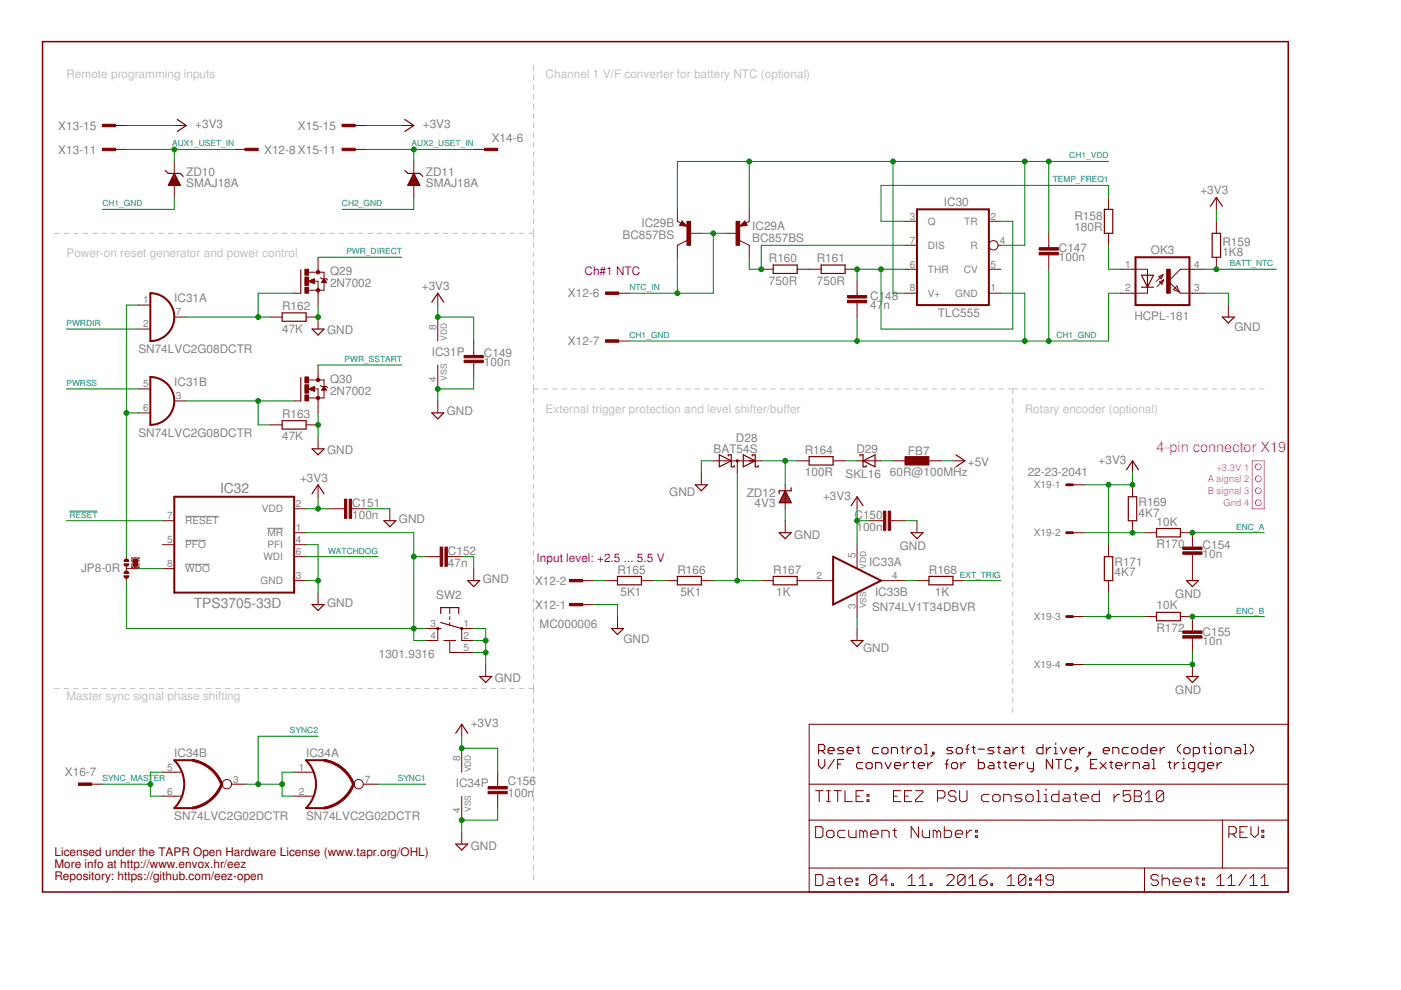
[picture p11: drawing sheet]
<svg xmlns="http://www.w3.org/2000/svg" width="297mm" height="210mm" viewBox="0 0 297 210" stroke-linecap="round" stroke-linejoin="round" font-family="sans-serif">
<g fill="none" stroke="#c0c0c0" stroke-width=".21">
<path d="M113.1 13.9v1M113.1 15.9v1.1M113.1 18v1M113.1 20v1M113.1 22v1.1M113.1 24.1v1M113.1 26.1v1M113.1 28.1v1M113.1 30.2v1M113.1 32.2v1M113.1 34.2v1M113.1 36.2v1.1"/>
<path d="M113.1 38.3v1M11.6 49.5h1M13.6 49.5h1M15.6 49.5h1M17.6 49.5h1M19.6 49.5h1M21.6 49.5h1M23.6 49.5h1M25.6 49.5h1M27.6 49.5h1.1M29.7 49.5h1M31.7 49.5h1"/>
<path d="M33.7 49.5h1M35.7 49.5h1M37.7 49.5h1M39.7 49.5h1M41.7 49.5h1M43.7 49.5h1M45.7 49.5h1.1M47.8 49.5h1M49.8 49.5h1M51.8 49.5h1M53.8 49.5h1M55.8 49.5h1"/>
<path d="M57.8 49.5h1M59.8 49.5h1M61.8 49.5h1.1M63.9 49.5h1M65.9 49.5h1M67.9 49.5h1M69.9 49.5h1M71.9 49.5h1M73.9 49.5h1M75.9 49.5h1M77.9 49.5h1.1M79.9 49.5h1.1"/>
<path d="M82 49.5h1M84 49.5h1M86 49.5h1M88 49.5h1M90 49.5h1M92 49.5h1M94 49.5h1M96 49.5h1M98 49.5h1.1M100.1 49.5h1M102.1 49.5h1M104.1 49.5h1"/>
<path d="M106.1 49.5h1M108.1 49.5h1M110.1 49.5h1M112.1 49.5h1M113.1 40.3v1M113.1 42.3v1.1M113.1 44.4v1M113.1 46.4v1M113.1 48.4v2.1M113.1 51.5v1M113.1 53.5v1M113.1 55.5v1"/>
<path d="M113.1 57.5v1M113.1 59.5v1M113.1 61.5v1M113.1 63.5v1M113.1 65.5v1M113.1 67.5v1M113.1 69.5v1M113.1 71.5v1M113.1 73.5v1M113.1 75.5v1M113.1 77.5v1M113.1 79.5v1"/>
<path d="M113.1 81.5v2M113.1 84.5v1M113.1 86.5v1M113.1 88.5v1M113.1 90.5v1M113.1 92.5v1.1M113.1 94.6v1M113.1 96.6v1M113.1 98.6v1M113.1 82.5h1.1M115.1 82.5h1.1M117.2 82.5h1"/>
<path d="M119.2 82.5h1M121.2 82.5h1M123.2 82.5h1M125.2 82.5h1M127.2 82.5h1M129.2 82.5h1M131.3 82.5h.9M133.3 82.5h1M135.3 82.5h1M137.3 82.5h1M139.3 82.5h1M141.3 82.5h1"/>
<path d="M143.3 82.5h1M145.3 82.5h1M147.3 82.5h1.1M149.4 82.5h1M151.4 82.5h1M153.4 82.5h1M155.4 82.5h1M157.4 82.5h1M159.4 82.5h1M161.4 82.5h1M163.4 82.5h1M165.4 82.5h1.1"/>
<path d="M167.4 82.5h1.1M169.5 82.5h1M171.5 82.5h1M173.5 82.5h1M175.5 82.5h1M177.5 82.5h1M179.5 82.5h1M181.5 82.5h1M183.5 82.5h1.1M185.5 82.5h1.1M187.6 82.5h1M189.6 82.5h1"/>
<path d="M191.6 82.5h1M193.6 82.5h1M195.6 82.5h1M197.6 82.5h1M199.6 82.5h1M201.7 82.5h.9M203.7 82.5h1M205.7 82.5h1M207.7 82.5h1M209.7 82.5h1M211.7 82.5h1M213.7 82.5h2"/>
<path d="M214.7 82.5v1M214.7 84.5v1.1M214.7 86.6v1M214.7 88.6v1.1M214.7 90.7v1M214.7 92.7v1M214.7 94.7v1.1M214.7 96.8v1M214.7 98.8v1.1M216.7 82.5h1M218.8 82.5h1M220.8 82.5h1"/>
<path d="M222.8 82.5h1M224.8 82.5h1M226.8 82.5h1M228.8 82.5h1M230.8 82.5h1M232.8 82.5h1M234.8 82.5h1.1M236.9 82.5h1M238.9 82.5h1M240.9 82.5h1M242.9 82.5h1M244.9 82.5h1"/>
<path d="M246.9 82.5h1M248.9 82.5h1.1M251 82.5h1M253 82.5h1M255 82.5h1M257 82.5h1M259 82.5h1M261 82.5h1M263 82.5h1M265 82.5h1M267 82.5h1.1M113.1 100.6v1"/>
<path d="M113.1 102.6v1M113.1 104.6v1M113.1 106.7v1M113.1 108.7v1M113.1 110.7v1M113.1 112.7v1M113.1 114.7v1M113.1 116.7v1.1M113.1 118.7v1.1M214.7 100.9v1M214.7 102.9v1.1M214.7 105v1"/>
<path d="M214.7 107v1.1M214.7 109.1v1M214.7 111.1v1.1M214.7 113.2v1M214.7 115.2v1M214.7 117.2v1.1M214.7 119.3v1.1M113.1 120.8v1M113.1 122.8v1M113.1 124.8v1M113.1 126.8v1M113.1 128.8v1"/>
<path d="M113.1 130.8v1M113.1 132.8v1.1M113.1 134.9v1M113.1 136.9v1M113.1 138.9v1M214.7 121.3v1.1M214.7 123.4v1M214.7 125.4v1.1M214.7 127.5v1M214.7 129.5v1.1M214.7 131.6v1M214.7 133.6v1.1"/>
<path d="M214.7 135.7v1M214.7 137.7v1.1M214.7 139.8v1M11.6 146h1M13.6 146h1M15.6 146h1M17.6 146h1M19.6 146h1M21.6 146h1M23.6 146h1M25.6 146h1M27.6 146h1.1"/>
<path d="M29.7 146h1M31.7 146h1M33.7 146h1M35.7 146h1M37.7 146h1M39.7 146h1M41.7 146h1M43.7 146h1M45.7 146h1.1M47.8 146h1M49.8 146h1M51.8 146h1"/>
<path d="M53.8 146h1M55.8 146h1M57.8 146h1M59.8 146h1M61.8 146h1.1M63.9 146h1M65.9 146h1M67.9 146h1M69.9 146h1M71.9 146h1M73.9 146h1M75.9 146h1"/>
<path d="M77.9 146h1.1M79.9 146h1.1M82 146h1M84 146h1M86 146h1M88 146h1M90 146h1M92 146h1M94 146h1M96 146h1M98 146h1.1M100.1 146h1"/>
<path d="M102.1 146h1M104.1 146h1M106.1 146h1M108.1 146h1M110.1 146h1M112.1 146h1M113.1 140.9v1M113.1 142.9v1M113.1 144.9v2.1M113.1 148v1.1M113.1 150.1v1.1M113.1 152.2v1.1"/>
<path d="M113.1 154.3v1.1M113.1 156.4v1M113.1 158.5v1M214.7 141.8v1.1M214.7 143.8v1.1M214.7 145.9v1M214.7 147.9v1.1M214.7 150v1M113.1 160.5v1.1M113.1 162.6v1.1M113.1 164.7v1.1M113.1 166.8v1.1"/>
<path d="M113.1 168.8v1.1M113.1 170.9v1.1M113.1 173v1.1M113.1 175.1v1.1M113.1 177.2v1.1M113.1 179.3v1M113.1 181.3v1.1M113.1 183.4v1.1M113.1 185.5v1.1"/>
</g>
<path d="M39.3 109.5h7.1M39.3 114.6h4.4M39.3 119.6h5.2M56.7 112h3.3" fill="none" stroke="#808080" stroke-width=".21"/>
<g fill="none" stroke="#800000" stroke-width=".23">
<path d="M173.6 159.2h.9l.4-.4v-.6l-.4-.4h-.9v2M174.2 159.2l.7 .6M175.6 159.2h1.3v-.4l-.3-.3h-.7l-.3 .3v.7l.3 .3h.7M178.9 158.5h-1l-.3 .3 .3 .4h.7l.3 .3-.3 .3h-1M179.6 159.2h1.3v-.4l-.3-.3h-.7l-.3 .3v.7l.3 .3h.7M181.6 158.5h.7M181.9 158.2v1.3l.4 .3M186.3 158.5h-1l-.3 .3v.7l.3 .3h1M187.3 158.5h.7l.3 .3v.7l-.3 .3h-.7l-.3-.3v-.7zM189 159.8v-1.3h1l.3 .3v1M191 158.5h.7M191.3 158.2v1.3l.4 .3"/>
<path d="M192.3 158.5v1.3M193.3 158.5h-.3l-.7 .7M194 158.8l.4-.3h.6l.3 .3v.7l-.3 .3h-.6l-.4-.3zM196 157.8h.4v2M196 159.8h.7M197.7 159.5h.3v.3h-.3zM198 159.8l-.6 .7M202 158.5h-1l-.3 .3 .3 .4h.7l.3 .3-.3 .3h-1M203.1 158.5h.6l.3 .3v.7l-.3 .3h-.6l-.4-.3v-.7zM204.7 158.8h.7M205.4 157.8l-.3 .4v1.6M206.1 158.5h.6"/>
<path d="M206.4 158.2v1.3l.3 .3M207.4 158.8h1.3M210.7 158.5h-.9l-.4 .3 .4 .4h.6l.3 .3-.3 .3h-1M211.5 158.5h.6M211.8 158.2v1.3l.3 .3M213.1 158.5h.7l.3 .3v1h-1l-.3-.3 .3-.3h1M214.8 158.5v1.3M215.8 158.5h-.3l-.7 .7M216.5 158.5h.6M216.8 158.2v1.3l.3 .3M221.1 157.8v2h-.9l-.4-.3v-.7l.4-.3h.9M221.8 158.5v1.3"/>
<path d="M222.8 158.5h-.3l-.7 .7M223.5 159.8h.7M223.5 158.5h.3v1.3M223.8 157.5v.3M224.9 158.5l.6 1.3 .7-1.3M226.9 159.2h1.3v-.4l-.4-.3h-.6l-.3 .3v.7l.3 .3h.6M228.9 158.5v1.3M229.8 158.5h-.3l-.6 .7M230.9 159.5h.3v.3h-.3zM231.2 159.8l-.7 .7M233.9 159.2h1.3v-.4l-.3-.3h-.7l-.3 .3v.7l.3 .3h.7M235.9 159.8v-1.3h1l.3 .3v1"/>
<path d="M239.2 158.5h-.9l-.4 .3v.7l.4 .3h.9M240.3 158.5h.6l.3 .3v.7l-.3 .3h-.6l-.4-.3v-.7zM243.2 157.8v2h-.9l-.3-.3v-.7l.3-.3h.9M244 159.2h1.3v-.4l-.4-.3h-.6l-.3 .3v.7l.3 .3h.6M246 158.5v1.3M247 158.5h-.4l-.6 .7M250.3 157.8l-.6 .7v.7l.6 .6M251 158.8l.3-.3h.7l.3 .3v.7l-.3 .3h-.7l-.3-.3zM253 159.8h1l.3-.3v-.7l-.3-.3h-1v2M255 158.5h.7M255.4 158.2v1.3l.3 .3M256.4 159.8h.6"/>
<path d="M256.4 158.5h.3v1.3M256.7 157.5v.3M258 158.5h.7l.3 .3v.7l-.3 .3h-.7l-.3-.3v-.7zM259.7 159.8v-1.3h1l.3 .3v1M262 158.5h.7l.3 .3v1h-1l-.3-.3 .3-.3h1M263.7 157.8h.4v2M263.7 159.8h.7M265.1 157.8l.6 .7v.7l-.6 .6M173.6 161v1.3l.6 .7 .7-.7v-1.3M176.9 161l-1.3 2M177.6 162h.6M178.9 161h-1.3v2"/>
<path d="M182.9 161.7h-1l-.3 .3v.7l.3 .3h1M183.6 162l.4-.3h.6l.3 .3v.7l-.3 .3h-.6l-.4-.3zM185.6 163v-1.3h1l.3 .3v1M187.6 161.7l.7 1.3 .7-1.3M189.7 162.3h1.3v-.3l-.4-.3h-.6l-.3 .3v.7l.3 .3h.6M191.7 161.7v1.3M192.7 161.7h-.4l-.6 .6M193.4 161.7h.6M193.7 161.4v1.3l.3 .3M194.7 162.3h1.3v-.3l-.3-.3h-.7l-.3 .3v.7l.3 .3h.7M196.7 161.7v1.3M197.7 161.7h-.3l-.7 .6"/>
<path d="M200.4 162h.6M201 161l-.3 .4v1.6M202.1 161.7h.6l.3 .3v.7l-.3 .3h-.6l-.4-.3v-.7zM203.7 161.7v1.3M204.7 161.7h-.3l-.7 .6M207.4 161v2h1l.3-.3v-.7l-.3-.3h-1M209.8 161.7h.6l.3 .3v1h-.9l-.4-.3 .4-.4h.9M211.5 161.7h.6M211.8 161.4v1.3l.3 .3M212.8 161.7h.6M213.1 161.4v1.3l.3 .3M214.1 162.3h1.3v-.3l-.3-.3h-.6l-.4 .3v.7l.4 .3h.6"/>
<path d="M216.1 161.7v1.3M217.1 161.7h-.3l-.7 .6M217.8 161.7v1l.3 .3h1M219.1 161.7v1.6l-.3 .3h-.3M223.1 161v2l-1.3-2v2M223.9 161h1.2M224.5 161v2M227.2 161.4l-.4-.4h-.6l-.3 .4v1.3l.3 .3h.6l.4-.3M228.2 162.7h.3v.3h-.3zM228.5 163l-.6 .6M231.2 162h.7M232.5 161h-1.3v2h1.3"/>
<path d="M233.2 161.7l1.3 1.3M234.5 161.7l-1.3 1.3M235.2 161.7h.7M235.6 161.4v1.3l.3 .3M236.6 162.3h1.3v-.3l-.3-.3h-.7l-.3 .3v.7l.3 .3h.7M238.6 161.7v1.3M239.6 161.7h-.4l-.6 .6M240.3 163v-1.3h1l.3 .3v1M242.6 161.7h.7l.3 .3v1h-1l-.3-.3 .3-.4h1M244.3 161h.3v2M244.3 163h.6M247.6 161.7h.7"/>
<path d="M248 161.4v1.3l.3 .3M249 161.7v1.3M250 161.7h-.4l-.6 .6M250.7 161.7h.3v1.3M250.7 163h.6M251 160.7v.3M253.3 163h-1l-.3-.3v-.7l.3-.3h1v1.6l-.3 .3h-.3M255.3 163h-1l-.3-.3v-.7l.3-.3h1v1.6l-.3 .3h-.3M256 162.3h1.3v-.3l-.3-.3h-.7l-.3 .3v.7l.3 .3h.7M258 161.7v1.3M259 161.7h-.3l-.7 .6"/>
</g>
<g fill="none" stroke="#800000" stroke-width=".42">
<path d="M194.4 44.4h15.3v20.3h-15.3zM240.7 54.5h11.5v10.2h-11.5zM31.9 62.2a5.1 5.1 0 0 1 5 5 5.1 5.1 0 0 1-5 5.1zM31.9 79.9a5.1 5.1 0 0 1 5 5.1 5.1 5.1 0 0 1-5 5.1zM37 105.3h25.4v20.3h-25.4zM176.6 118l10.2 5.1-10.2 5.1zM40.8 161.2h-3.8a7.2 7.2 0 0 1 0 10.1h3.8M68.7 161.2h-3.8a7.2 7.2 0 0 1 0 10.1h3.8"/>
<circle cx="156.3" cy="97.7" r=".13"/>
<circle cx="92.8" cy="133.3" r=".13"/>
<circle cx="97.9" cy="133.3" r=".13"/>
</g>
<g fill="none" stroke="#800000" stroke-width=".21">
<path d="M24.3 26.6h2.5M24.3 31.7h2.5M37 26.6h2.5M37 34.2v2.6M37 39.3v2.5M49.7 31.7h2.5M75.1 26.6h2.5M75.1 31.7h2.5M85.2 26.6h2.5M87.7 34.2v2.6M87.7 39.3v2.5M100.4 31.7h2.6"/>
<path d="M65.4 59.6l1.3-.5v1zM65.4 57.7h3.3v3.8h-3.3M65.5 59.6h1.2M65.6 59.7h1.1M65.8 59.5h.9M65.9 59.8h.8M66.1 59.4h.6M66.2 59.9h.5M66.4 59.2h.3M66.5 59.6h.9v5.1M67.4 54.5v3.2M67.9 58.9l.3 .2h1l.3 .3"/>
<path d="M68.2 59.8h1M68.3 59.7h.8M68.4 59.6h.6M68.5 59.5h.4M68.5 59.4h.4M68.6 59.2h.2M68.7 59.1l.5 .8h-1zM143.6 44.4v2.5l.8 .4M144.6 46.9l1 1.1-1.5-.2zM145.6 51l-2 1v2.5M146.2 49.5h2.5M153.8 49.5h2.5"/>
<path d="M156.8 51l2.1 1v2.5M157.9 46.9l.5 .9-1.6 .2zM158.9 44.4v2.5l-.8 .4M161.4 57.1h2.5M169 57.1h5.1M179.2 57.1h2.5M181.7 59.6v3.1M191.9 46.9h2.5M191.9 52h2.5M191.9 57.1h2.5M209.7 46.9h2.5M209.7 57.1h2.5"/>
<path d="M211.6 52h.6M222.4 49.5v3M222.4 54v3.1M235 41.8v2.6M235 49.5v2.5M237.6 57.1h5.7v1.3M245.7 58.6l.9-.4-.4 .9zM245.8 59.8l.9-.4-.4 .9zM246.6 58.2l-1.4 1.4M246.7 59.4l-1.4 1.4M255.4 57.1h-5.1l-2.6 2.5 2.6 2.6h5.1M257.9 41.8v2.6"/>
<path d="M257.9 46.9v2.6M257.9 54.5v2.6M29.3 64.7h2.6M29.3 69.8h2.6M37 67.2h2.5M57.3 67.2h2.5M62.4 62.2h1.4M64.9 67.2h2.5v2.6M66.5 60.1h.2M67.4 77.4v3.2M92.8 62.2v2.5M92.8 67.2v5.1"/>
<path d="M92.8 77.4v5.1M100.4 72.3v3.1M100.4 76.9v3M130.9 62.2h2.6M130.9 72.3h2.6M181.7 64.2v3M191.9 62.2h2.5M209.7 62.2h2.5M243.3 60.9v1.3h-5.7M249.5 60.6l.5 1.3-1.2-.5zM260.4 64.7v2.5M29.3 82.5h2.6"/>
<path d="M29.3 87.5h2.6M37 85h2.5M57.3 90.1h2.5M62.4 85h1.4M64.9 90.1h2.5M65.4 82.5l1.3-.5v1zM65.4 80.6h3.3v3.8h-3.3M65.5 82.5h1.2M65.6 82.4h1.1M65.8 82.6h.9M65.9 82.3h.8M66.1 82.7h.6"/>
<path d="M66.2 82.1h.5M66.4 82.9h.3M66.5 82h.2M66.5 82.5h.9v5M67.4 92.6v2.6M67.9 81.7l.3 .3h1l.3 .2M68.3 82.6h.8M68.3 82.5h.7M68.4 82.4h.6M68.5 82.3h.4M68.6 82.1h.2M68.7 82h.1"/>
<path d="M68.7 82l.5 .7h-1zM92.8 85v2.5M151.2 97.7h10.2M156.3 97.7v2.5M169 97.7h2.6M176.6 97.7h2.6M181.7 97.7h5.1M189.3 97.7h2.6M197 97.7h2.5M202 97.7h2.6M240.1 97.7v2.5M26.8 118v.8"/>
<path d="M27.9 118.8v.2M27.9 119.5v.3M28.2 118.3h-.3v.2M28.4 118.3h.6M29.2 118.3h.3v.2M29.5 118.8v.2M29.5 119.5v.3M34.4 110.4h2.6M34.4 115.5h2.6M62.4 107.9h2.5M62.4 112.9h2.5M62.4 115.5h2.5"/>
<path d="M62.4 118h2.5M67.4 102.8v2.5M70 107.9h3M74.5 107.9h3.1M82.7 107.9v2.5M90.3 118h3M94.8 118h3.1M148.7 100.2v2.6M166.5 102.8v5.1M166.5 110.4v2.5M181.7 105.3v2.6M181.7 115.5v5.1"/>
<path d="M184.3 110.4h3M188.8 110.4h3.1M194.4 110.4v2.5M227.4 112.9h2.6M227.4 102.8h2.6M235 115.5v2.5M240.1 102.8v2.5M240.1 110.4v2.5M242.7 112.9h2.5M250.3 112.9h2.5v3.1M252.8 117.5v5.6M26.8 120.6h2.5"/>
<path d="M26.8 120.1v1M26.8 122.3v.8M27.9 120.1v.2h.3M28.4 120.3h.6M29.5 120.1v.2h-.3M34.4 120.6h2.6M62.4 123.1h2.5M67.4 125.6v2.6M90.3 133.3h2.5v2.5h-2.5M94.1 135.8h2.5M95.4 128.8v1.3M95.4 130.7v.7"/>
<path d="M95.4 132v.6M95.4 135.8v2.5h5M100.4 120.6v2.5M100.4 133.3h-2.5v2.5h2.5M123.3 123.1h2.5M123.3 128.2h2.5M128.4 123.1h2.5M130.9 130.7v2.6M136 123.1h2.5M141.1 123.1h2.5M148.7 123.1h2.5M161.4 123.1h2.5"/>
<path d="M169 123.1h7.6M181.7 125.6v5.1M181.7 133.3v2.5M186.8 123.1h5.1M194.4 123.1h2.6M202 123.1h2.6M227.4 130.7h2.6M235 123.1v2.5M242.7 130.7h2.5M250.3 130.7h2.5v3.1M252.8 135.3v3M97.9 153.6v2.5"/>
<path d="M97.9 158.6v5.1M103 140.9v2.5M171.6 153.6h101.5v35.5h-101.5zM227.4 140.9h2.6M252.8 140.9v2.5M19.2 166.3h2.5M34.4 168.8h4.1M34.4 163.7h4.1M49.1 166.3h3.1M62.4 168.8h4M62.4 163.7h4M77 166.3h3.1"/>
<path d="M97.9 168.8v5.1M97.9 176.4v2.6M105.5 163.7v3.1M105.5 168.3v3M171.6 173.9h101.5M171.6 166.3h101.5M172.9 175.3h1.2l.4 .3v1.6l-.4 .4h-1.2zM172.9 167.6h1.6M173.7 167.6v2.4M175.3 176.4l.4-.4h.7l.4 .4v.8l-.4 .4h-.7l-.4-.4zM175.3 167.6h.7M175.3 170h.7"/>
<path d="M175.7 167.6v2.4M176.8 167.6h1.6M177.6 167.6v2.4M179.2 167.6v2.4h1.5M179.2 176h-1.2l-.4 .4v.8l.4 .4h1.2M179.9 176v1.2l.4 .4h1.2v-1.6M181.5 168.8h.8M183 167.6h-1.5v2.4h1.5M183 176.4l-.3-.4h-.4v1.6M183 176.4l.5-.4 .3 .4v1.2M183 176.4v1.2M183.8 169.6h.4v.4h-.4z"/>
<path d="M183.8 168.4h.4v.4h-.4zM184.6 176.8h1.6v-.4l-.4-.4h-.8l-.4 .4v.8l.4 .4h.8M187 177.6v-1.6h1.1l.4 .4v1.2M189.3 176h.8M189.4 168.8h.8M189.7 175.6v1.6l.4 .4M191 167.6h-1.6v2.4h1.6M191.8 168.8h.8M193.3 167.6h-1.5v2.4h1.5M194.1 167.6h1.6v.4l-1.6 1.6v.4h1.6M194.8 175.3v2.3l-1.6-2.3v2.3M195.5 176v1.2l.4 .4h1.2v-1.6"/>
<path d="M198.6 176.4l-.3-.4h-.4v1.6M198.6 176.4v1.2M198.6 176.4l.4-.4 .4 .4v1.2M198.8 169.2h1.2l.3-.4v-.8l-.3-.4h-1.2v2.4M200.2 175.3v2.3h1.2l.4-.4v-.8l-.4-.4h-1.2M202.5 176.8h1.6v-.4l-.4-.4h-.8l-.4 .4v.8l.4 .4h.8M202.7 168l-.4-.4h-.8l-.4 .4v.4l.4 .4h.8l.4 .4v.4l-.4 .4h-.8l-.4-.4M203.5 167.6v2l.4 .4h.7l.4-.4v-2M204.9 176v1.6M206.1 176h-.4l-.8 .8M206.8 177.2h.4v.4h-.4zM206.8 176h.4v.4h-.4z"/>
<path d="M209.7 168.4h-1.2l-.4 .4v.8l.4 .4h1.2M210.5 168.8l.4-.4h.7l.4 .4v.8l-.4 .4h-.7l-.4-.4zM212.8 170v-1.6h1.2l.4 .4v1.2M216.7 168.4h-1.2l-.3 .4 .3 .4h.8l.4 .4-.4 .4h-1.1M217.5 168.8l.4-.4h.8l.4 .4v.8l-.4 .4h-.8l-.4-.4zM219.8 167.6h.4v2.4M219.8 170h.8M221.4 170h.8M221.4 168.4h.4v1.6M221.8 167.3v.3M224.5 167.6v2.4h-1.2l-.4-.4v-.8l.4-.4h1.2M225.7 168.4h.8l.3 .4v1.2h-1.1l-.4-.4 .4-.4h1.1"/>
<path d="M227.6 168.4h.8M228 168v1.6l.4 .4M229.2 169.2h1.5v-.4l-.3-.4h-.8l-.4 .4v.8l.4 .4h.8M233.1 167.6v2.4h-1.2l-.4-.4v-.8l.4-.4h1.2M236.2 168.4v1.6M237.4 168.4h-.4l-.8 .8M239.7 167.6h-1.6v1.2l.8-.4h.4l.4 .4v.8l-.4 .4h-.8l-.4-.4M240.5 167.6h1.2l.3 .4v.4l-.3 .4 .3 .4v.4l-.3 .4h-1.2zM240.5 168.8h1.2M242.8 170h1.6M242.8 168.4l.8-.8v2.4M246.7 168l-.4-.4h-.7l-.4 .4v1.6"/>
<path d="M246.7 168v1.6l-.4 .4h-.7l-.4-.4M246.7 168l-1.5 1.6M259.2 173.9v10.1M260.5 176.8h1.2l.4-.4v-.8l-.4-.3h-1.2v2.3M261.3 176.8l.8 .8M262.9 176.4h.8M264.4 175.3h-1.5v2.3h1.5M265.2 175.3v1.5l.8 .8 .8-.8v-1.5M267.5 177.2h.4v.4h-.4zM267.5 176h.4v.4h-.4zM171.6 184h101.5M172.9 185.4h1.2l.4 .4v1.6l-.4 .3h-1.2z"/>
<path d="M175.7 186.2h.7l.4 .4v1.1h-1.1l-.4-.3 .4-.4h1.1M177.6 186.2h.8M178 185.8v1.6l.4 .3M179.2 187h1.5v-.4l-.4-.4h-.7l-.4 .4v.8l.4 .3h.7M181.5 187.4h.4v.3h-.4zM181.5 186.2h.4v.4h-.4zM185.9 185.8v1.6l-.4 .3h-.8l-.3-.3M185.9 185.8l-.4-.4h-.8l-.3 .4v1.6M185.9 185.8l-1.5 1.6M188.3 186.6h-1.6l1.2-1.2v2.3M189 187.4h.4v.3h-.4zM192.5 187.7h1.6"/>
<path d="M192.5 186.2l.8-.8v2.3M194.9 187.7h1.5M194.9 186.2l.8-.8v2.3M197.2 187.4h.4v.3h-.4zM200.7 185.8l.4-.4h.8l.4 .4v.4l-1.6 1.5h1.6M204.6 185.8v1.6l-.4 .3h-.7l-.4-.3M204.6 185.8l-.4-.4h-.7l-.4 .4v1.6M204.6 185.8l-1.5 1.6M205.4 187.7h1.6M205.4 186.2l.8-.8v2.3M207.7 186.6h1.2l.4 .4v.4l-.4 .3h-.8l-.4-.3zM209.3 185.4l-.8 .4-.8 .8"/>
<path d="M210.1 187.4h.4v.3h-.4zM213.6 187.7h1.5M213.6 186.2l.8-.8v2.3M217.5 185.8v1.6l-.4 .3h-.8l-.4-.3M217.5 185.8l-.4-.4h-.8l-.4 .4v1.6M217.5 185.8l-1.6 1.6M218.3 187.4h.4v.3h-.4zM218.3 186.2h.4v.4h-.4zM221 186.6h-1.6l1.2-1.2v2.3M223.3 186.6h-1.1l-.4-.4v-.4l.4-.4h.7l.4 .4v1.6l-.4 .3h-.7l-.4-.3M242.7 184v5.1M245.6 185.8l-.4-.4h-.8l-.4 .4v.4l.4 .4h.8l.4 .4v.4l-.4 .3h-.8l-.4-.3"/>
<path d="M246.4 186.6l.4-.4h.7l.4 .4v1.1M246.4 185.4v2.3M248.7 187h1.6v-.4l-.4-.4h-.8l-.4 .4v.8l.4 .3h.8M251.1 187h1.5v-.4l-.4-.4h-.8l-.3 .4v.8l.3 .3h.8M253.4 186.2h.8M253.8 185.8v1.6l.4 .3M255 187.4h.3v.3h-.3zM255 186.2h.3v.4h-.3zM258 187.7h1.6M258 186.2l.8-.8v2.3M260.3 187.7h1.6M260.3 186.2l.8-.8v2.3"/>
<path d="M264.2 185.4l-1.5 2.3M265 187.7h1.6M265 186.2l.8-.8v2.3M267.4 187.7h1.5M267.4 186.2l.7-.8v2.3"/>
<circle cx="210.6" cy="52" r=".99"/>
<circle cx="48.1" cy="166.3" r=".99"/>
<circle cx="76" cy="166.3" r=".99"/>
</g>
<g fill="none" stroke="#800000" stroke-width=".25">
<path d="M35.1 36.1l.6 .7h2.5l.7 .6M35.8 39.1h2.3M35.9 38.9h2.1M36 38.7h1.9M36.1 38.5h1.7M36.2 38.2h1.5M36.3 38h1.3M36.4 37.8h1.1M36.5 37.6h.9M36.7 37.4h.6M36.8 37.1h.3M36.9 36.9h.1"/>
<path d="M37 36.8l1.2 2.5h-2.5zM37.6 25.3l1.9 1.3-1.9 1.3M85.8 36.1l.7 .7h2.5l.6 .6M85.8 25.3l1.9 1.3-1.9 1.3M86.6 39.1h2.3M86.7 38.9h2.1M86.8 38.7h1.9M86.9 38.5h1.7M87 38.2h1.5M87.1 38h1.3M87.2 37.8h1.1M87.3 37.6h.9"/>
<path d="M87.4 37.4h.7M87.5 37.1h.4M87.7 36.9h.1M87.7 36.8l1.3 2.5h-2.5zM63.8 57.2v5M144.6 47.6h.4l-.4-.3-.2 .4 1 .1-.8-.7-.3 .6M157.8 47.6h-.3l.3-.3 .3 .4-1 .1 .7-.7 .4 .6M163.9 56.2h5.1v1.8h-5.1zM174.1 56.2h5.1v1.8h-5.1zM234.1 44.4h1.8v5.1h-1.8zM242 58.4h2.6l-1.3 2.5zM243.3 58.4v2.5"/>
<path d="M256.6 43.8l1.3-2 1.3 2M257 49.5h1.8v5h-1.8zM59.8 66.3h5.1v1.8h-5.1zM66.2 69.8h2.5l-1.3 1.2zM91.5 64.1l1.3-1.9 1.3 1.9M242 60.9h2.6M259.2 67.2h2.5l-1.3 1.3zM59.8 89.2h5.1v1.8h-5.1zM63.8 80.1v4.9M66.2 95.2h2.5l-1.3 1.2zM91.5 87.5h2.6l-1.3 1.3zM152.5 96.4l2.5 1.3-2.5 1.3z"/>
<path d="M154.4 96.7v-.3h.6v2.6h.7v-.3M157.6 96.4l2.5 1.3-2.5 1.3zM159.5 96.7v-.3h.6v2.6h.7v-.3M171.6 96.8h5v1.8h-5zM182.4 96.7v-.3h.6v2.6h.6v-.3M183 97.7l2.5-1.3v2.6zM202.7 96.4l1.9 1.3-1.9 1.3M238.8 99.6l1.3-1.9 1.3 1.9M66.2 104.7l1.2-1.9 1.3 1.9M81.4 110.4h2.5l-1.2 1.3zM147.4 102.8h2.6l-1.3 1.3zM165.2 112.9h2.5l-1.2 1.3z"/>
<path d="M165.3 106.5h2.4M165.4 106.3h2.2M165.5 106h1.9M165.6 105.8h1.7M165.7 105.6h1.5M165.8 105.4h1.3M165.9 105.1h1.1M166.1 104.9h.8M166.2 104.7h.6M166.3 104.5h.4M166.4 104.2h.2M166.5 104.1l1.2 2.5h-2.5z"/>
<path d="M167.7 103.4v.7h-2.5v.6M180.4 107.2l1.3-1.9 1.3 1.9M193.1 112.9h2.6l-1.3 1.3zM234.1 118h1.8v5.1h-1.8zM239.2 105.3h1.8v5.1h-1.8zM245.2 112.1h5.1v1.7h-5.1zM66.2 128.2h2.5l-1.3 1.3zM92.8 133.3h.7M93.5 130.1v-1.3h3.8v1.3M93.5 132l4.4 1.3M99.2 123.1h2.5l-1.3 1.3zM129.6 133.3h2.6l-1.3 1.2z"/>
<path d="M130.9 122.2h5.1v1.8h-5.1zM143.6 122.2h5.1v1.8h-5.1zM163.9 122.2h5.1v1.8h-5.1zM180.4 135.8h2.6l-1.3 1.3zM197 122.2h5v1.8h-5zM245.2 129.8h5.1v1.8h-5.1zM251.5 123.1h2.6l-1.3 1.3zM96.6 155.5l1.3-1.9 1.3 1.9M101.7 143.4h2.5l-1.2 1.3zM251.5 143.4h2.6l-1.3 1.3zM96.6 179h2.6l-1.3 1.2z"/>
</g>
<g fill="#800000" stroke="#800000" stroke-width=".21">
<path d="M179.7 62.7h4v.5h-4z"/>
<path d="M179.7 63.7h4v.5h-4z"/>
<path d="M220.3 53.5h4.1v.5h-4.1z"/>
<path d="M220.3 52.5h4.1v.5h-4.1z"/>
<path d="M156.1 46.9h.7v5.1h-.7z"/>
<path d="M145.6 46.9h.8v5.1h-.8z"/>
<path d="M247.4 57.1h.7v5.1h-.7z"/>
<path d="M188.3 108.4h.5v4h-.5z"/>
<path d="M187.3 108.4h.5v4h-.5z"/>
<path d="M191.9 96.8h5.1v1.8h-5.1z"/>
<path d="M21.7 31.4h2.8v.5h-2.8z"/>
<path d="M21.7 26.4h2.8v.5h-2.8z"/>
<path d="M72.5 31.4h2.8v.5h-2.8z"/>
<path d="M72.5 26.4h2.8v.5h-2.8z"/>
<path d="M102.7 31.4h2.8v.5h-2.8z"/>
<path d="M51.9 31.4h2.8v.5h-2.8z"/>
<path d="M120.8 127.9h2.7v.5h-2.7z"/>
<path d="M120.8 122.9h2.7v.5h-2.7z"/>
<path d="M64.6 60.9h.8v1.3h-.8z"/>
<path d="M64.6 57.1h.8v1.3h-.8z"/>
<path d="M64.6 58.7h.8v1.8h-.8z"/>
<path d="M64.6 83.7h.8v1.3h-.8z"/>
<path d="M64.6 79.9h.8v1.3h-.8z"/>
<path d="M64.6 81.6h.8v1.8h-.8z"/>
<path d="M73 105.8h.5v4.1h-.5z"/>
<path d="M74 105.8h.5v4.1h-.5z"/>
<path d="M93.3 116h.5v4.1h-.5z"/>
<path d="M94.3 116h.5v4.1h-.5z"/>
<path d="M128.4 72.1h2.8v.5h-2.8z"/>
<path d="M128.4 61.9h2.8v.5h-2.8z"/>
<path d="M98.4 75.4h4.1v.5h-4.1z"/>
<path d="M98.4 76.4h4.1v.5h-4.1z"/>
<path d="M28.2 118.5h1v1.6h-1z"/>
<path d="M16.6 166h2.8v.5h-2.8z"/>
<path d="M103.5 167.8h4v.5h-4z"/>
<path d="M103.5 166.8h4v.5h-4z"/>
<path d="M250.8 116h4v.5h-4z"/>
<path d="M250.8 117h4v.5h-4z"/>
<path d="M250.8 134.8h4v.5h-4z"/>
<path d="M250.8 133.8h4v.5h-4z"/>
</g>
<path d="M9 8.8h264.1v180.3h-264.1z" fill="none" stroke="#800000" stroke-width=".32"/>
<g fill="#800000" stroke="#800000" stroke-width=".21">
<path d="M26.3 122.1h1a.51 .51 0 0 1-.5 .5 .51 .51 0 0 1-.5-.5z" fill-rule="evenodd"/>
<path d="M26.3 119.5h1a.51 .51 0 0 1-.5 .6 .51 .51 0 0 1-.5-.6z" fill-rule="evenodd"/>
<path d="M26.5 121.2l.5-.1 .3 .5h-1z" fill-rule="evenodd"/>
<path d="M26.5 118.6h.5l.3 .4h-1z" fill-rule="evenodd"/>
<path d="M68.7 171.1a7.8 7.8 0 0 0 6.1-4.9l.4 .1a8.2 8.2 0 0 1-6.5 5.2z" fill-rule="evenodd"/>
<path d="M68.7 161a8.2 8.2 0 0 1 6.5 5.2l-.4 .2a7.9 7.9 0 0 0-6.1-5z" fill-rule="evenodd"/>
<path d="M40.7 171.1a7.8 7.8 0 0 0 6.1-4.9l.4 .1a8.2 8.2 0 0 1-6.4 5.2z" fill-rule="evenodd"/>
<path d="M40.8 161a8.2 8.2 0 0 1 6.4 5.2l-.4 .2a7.9 7.9 0 0 0-6.1-5z" fill-rule="evenodd"/>
<circle cx="67.4" cy="57.7" r=".36"/>
<circle cx="67.4" cy="61.5" r=".36"/>
<circle cx="67.4" cy="80.6" r=".36"/>
<circle cx="67.4" cy="84.4" r=".36"/>
</g>
<path d="M226.1 102.8h1.3M226.1 112.9h1.3M226.1 130.7h1.3M226.1 140.9h1.3" fill="none" stroke="#800000" stroke-width=".61"/>
<g fill="none" stroke="#008000" stroke-width=".21">
<path d="M26.8 26.6h10.2M26.8 31.7h22.9M37 31.7v2.5M77.6 26.6h7.6M77.6 31.7h22.8M87.7 31.7v2.5M158.9 34.2v10.2M189.3 34.2v28h2.6M217.3 34.2v17.8h-5.1M222.4 34.2v15.3M235 34.2h-91.4v10.2M37 41.8v2.6h-15.3"/>
<path d="M67.4 54.5h17.8M87.7 41.8v2.6h-15.2M143.6 54.5v7.7M148.7 49.5h5.1M151.2 49.5v12.7h-17.7M191.9 52h-30.5v5.1h-2.5v-2.6M191.9 57.1h-10.2v2.5M212.2 46.9h2.5v22.9h-27.9v-12.7M222.4 57.1v15.2M235 41.8v-2.5h-48.2v7.6h5.1M235 52v5.1h2.6M255.4 57.1h15.2"/>
<path d="M257.9 44.4v2.5M14.1 69.8h15.2M29.3 64.7h-2.5v53.3M39.5 67.2h17.8M62.4 62.2h-7.7v5M67.4 64.7v2.5M67.4 77.4h17.8M92.8 64.7v2.5h7.6v5.1M100.4 79.9v2.6h-7.6v2.5M181.7 67.2v5.1M212.2 62.2h5.1v10.1M237.6 62.2h-2.6v10.1h-101.5"/>
<path d="M255.4 62.2h5v2.5M14.1 82.5h15.2M26.8 87.5h2.5M39.5 85h22.9M54.7 85v5.1h2.6M67.4 87.5v5.1M151.2 97.7h-2.5v2.5M161.4 97.7h7.6M166.5 97.7v5.1M179.2 97.7h2.5M186.8 97.7h2.5M199.5 97.7h2.5"/>
<path d="M14.1 110.4h20.3M64.9 115.5h2.5v10.1M64.9 107.9h5.1M64.9 112.9h22.8v22.9h2.6M64.9 118h15.2M67.4 105.3v2.6M77.6 107.9h5.1M87.7 118h2.6M97.9 118h2.5v2.6M156.3 100.2v22.9M166.5 107.9v2.5M181.7 107.9v7.6"/>
<path d="M181.7 110.4h2.6M191.9 110.4h2.5M230 112.9h12.7M235 102.8v12.7M240.1 100.2v2.6h-10.1M252.8 112.9h15.3M26.8 123.1v10.2h63.5M29.3 120.6h5.1M64.9 123.1h2.5M100.4 133.3h2.6v7.6M100.4 135.8h2.6M100.4 138.3h2.6"/>
<path d="M125.8 128.2h5.1v2.5M125.8 123.1h2.6M138.5 123.1h2.6M151.2 123.1h10.2M181.7 130.7v2.6M191.9 123.1h2.5M204.6 123.1h7.6M230 130.7h12.7M235 125.6v5.1M252.8 138.3v2.6h-22.8M252.8 130.7h15.3M67.4 156.1h-12.7v10.2"/>
<path d="M97.9 156.1v2.5h7.6v5.1M21.7 166.3h10.2M34.4 163.7h-2.5v5.1h2.5M52.2 166.3h7.6M62.4 163.7h-2.6v5.1h2.6M80.1 166.3h10.2M105.5 171.3v2.6h-7.6v2.5"/>
</g>
<g fill="#008000" stroke="#008000" stroke-width=".21">
<circle cx="151.2" cy="49.5" r=".51"/>
<circle cx="143.6" cy="62.2" r=".51"/>
<circle cx="186.8" cy="57.1" r=".51"/>
<circle cx="181.7" cy="57.1" r=".51"/>
<circle cx="161.4" cy="57.1" r=".51"/>
<circle cx="67.4" cy="67.2" r=".51"/>
<circle cx="67.4" cy="90.1" r=".51"/>
<circle cx="67.4" cy="123.1" r=".51"/>
<circle cx="103" cy="135.8" r=".51"/>
<circle cx="103" cy="138.3" r=".51"/>
<circle cx="92.8" cy="82.5" r=".51"/>
<circle cx="97.9" cy="173.9" r=".51"/>
<circle cx="252.8" cy="140.9" r=".51"/>
<circle cx="181.7" cy="110.4" r=".51"/>
<circle cx="67.4" cy="107.9" r=".51"/>
<circle cx="92.8" cy="67.2" r=".51"/>
<circle cx="97.9" cy="158.6" r=".51"/>
<circle cx="240.1" cy="102.8" r=".51"/>
<circle cx="235" cy="102.8" r=".51"/>
<circle cx="257.9" cy="57.1" r=".51"/>
<circle cx="217.3" cy="34.2" r=".51"/>
<circle cx="189.3" cy="34.2" r=".51"/>
<circle cx="158.9" cy="34.2" r=".51"/>
<circle cx="222.4" cy="34.2" r=".51"/>
<circle cx="156.3" cy="123.1" r=".51"/>
<circle cx="166.5" cy="97.7" r=".51"/>
<circle cx="37" cy="31.7" r=".51"/>
<circle cx="87.7" cy="31.7" r=".51"/>
<circle cx="217.3" cy="72.3" r=".51"/>
<circle cx="181.7" cy="72.3" r=".51"/>
<circle cx="222.4" cy="72.3" r=".51"/>
<circle cx="87.7" cy="133.3" r=".51"/>
<circle cx="87.7" cy="118" r=".51"/>
<circle cx="26.8" cy="87.5" r=".51"/>
<circle cx="54.7" cy="67.2" r=".51"/>
<circle cx="54.7" cy="85" r=".51"/>
<circle cx="31.9" cy="166.3" r=".51"/>
<circle cx="59.8" cy="166.3" r=".51"/>
<circle cx="54.7" cy="166.3" r=".51"/>
<circle cx="240.1" cy="112.9" r=".51"/>
<circle cx="252.8" cy="112.9" r=".51"/>
<circle cx="252.8" cy="130.7" r=".51"/>
<circle cx="235" cy="130.7" r=".51"/>
</g>
<g fill="none" stroke="#f0f" stroke-width=".21">
<path d="M265.5 97.7h2.6v10.2h-2.6z"/>
<circle cx="266.8" cy="99" r=".64"/>
<circle cx="266.8" cy="106.6" r=".64"/>
<circle cx="266.8" cy="101.5" r=".64"/>
<circle cx="266.8" cy="104.1" r=".64"/>
</g>
<path d="M14.7 108.4h6" fill="none" stroke="#008080" stroke-width=".21"/>
<text font-size="3.1" fill="#f0f" x="245.2" y="95.8">4-pin connector X19</text>
<g font-size="2.9" fill="#808080">
<text x="46.7" y="104.5">IC32</text>
<text x="41.1" y="128.9">TPS3705-33D</text>
</g>
<g font-size="2.5" fill="#c0c0c0">
<text x="14.1" y="16.4">Remote programming inputs</text>
<text x="115.7" y="16.4">Channel 1 V/F converter for battery NTC (optional)</text>
<text x="14.1" y="54.5">Power-on reset generator and power control</text>
<text x="115.7" y="87.5">External trigger protection and level shifter/buffer</text>
<text x="217.3" y="87.5">Rotary encoder (optional)</text>
<text x="14.1" y="148.5">Master sync signal phase shifting</text>
</g>
<g font-size="2.5" fill="#808080">
<text x="12.4" y="27.5">X13-15</text>
<text x="41.4" y="27.1">+3V3</text>
<text x="63.2" y="27.5">X15-15</text>
<text x="89.7" y="27.1">+3V3</text>
<text x="12.4" y="32.6">X13-11</text>
<text x="56" y="32.6">X12-8 X15-11</text>
<text x="104.3" y="30">X14-6</text>
<text x="39.5" y="39.6">SMAJ18A</text>
<text x="39.5" y="37.4">ZD10</text>
<text x="90.3" y="39.6">SMAJ18A</text>
<text x="90.3" y="37.4">ZD11</text>
<text x="254.5" y="41.1">+3V3</text>
<text x="200.1" y="43.7">IC30</text>
<text x="227.8" y="46.7">R158</text>
<text x="132" y="50.7">BC857BS</text>
<text x="136" y="48.2">IC29B</text>
<text x="159.5" y="51.4">BC857BS</text>
<text x="159.5" y="48.8">IC29A</text>
<text x="224.5" y="53.5">C147</text>
<text x="227.8" y="49">180R</text>
<text x="244" y="53.8">OK3</text>
<text x="259.2" y="52.1">R159</text>
<text x="70" y="58.3">Q29</text>
<text x="163" y="55.6">R160</text>
<text x="173.2" y="55.6">R161</text>
<text x="224.5" y="55.4">100n</text>
<text x="259.2" y="54.3">1K8</text>
<text x="37" y="64.1">IC31A</text>
<text x="59.8" y="65.7">R162</text>
<text x="70" y="60.9">2N7002</text>
<text x="89.4" y="61.4">+3V3</text>
<text x="120.4" y="63">X12-6</text>
<text x="163" y="60.4">750R</text>
<text x="173.2" y="60.4">750R</text>
<text x="184.5" y="65.6">47</text>
<text x="184.5" y="63.7">C148</text>
<text x="187.3" y="65.6">n</text>
<text x="59.8" y="70.5">47K</text>
<text x="69.3" y="70.9">GND</text>
<text x="198.9" y="67.2">TLC555</text>
<text x="240.5" y="67.7">HCPL-181</text>
<text x="261.7" y="70.3">GND</text>
<text x="29.3" y="74.9">SN74LVC2G08DCTR</text>
<text x="91.6" y="75.5">IC31P</text>
<text x="102.6" y="77.6">100n</text>
<text x="102.6" y="75.7">C149</text>
<text x="120.4" y="73.2">X12-7</text>
<text x="37" y="81.8">IC31B</text>
<text x="70" y="83.7">2N7002</text>
<text x="70" y="81.2">Q30</text>
<text x="59.8" y="88.6">R163</text>
<text x="94.7" y="88.1">GND</text>
<text x="29.3" y="92.6">SN74LVC2G08DCTR</text>
<text x="59.8" y="93.4">47K</text>
<text x="151.3" y="96">BAT54S</text>
<text x="156" y="93.8">D28</text>
<text x="181.6" y="96">D29</text>
<text x="69.3" y="96.3">GND</text>
<text x="170.6" y="101">100R</text>
<text x="170.6" y="96.2">R164</text>
<text x="179.3" y="101.3">SKL16</text>
<text x="188.7" y="101">60R@100MHz</text>
<text x="192.5" y="96.4">FB7</text>
<text x="205.2" y="98.9">+5V</text>
<text x="217.9" y="100.9">22-23-2041</text>
<text x="232.9" y="98.3">+3V3</text>
<text x="63.6" y="102.2">+3V3</text>
<text x="74.7" y="107.5">C151</text>
<text x="141.9" y="105.2">GND</text>
<text x="158.3" y="105.3">ZD12</text>
<text x="160" y="107.5">4V3</text>
<text x="174.5" y="106">+3V3</text>
<text x="241.4" y="107.3">R169</text>
<text x="74.7" y="110">100n</text>
<text x="84.6" y="110.9">GND</text>
<text x="181.2" y="110">C150</text>
<text x="181.6" y="112.6">100n</text>
<text x="241.4" y="109.5">4K7</text>
<text x="245.2" y="111.4">10K</text>
<text x="95" y="117.6">C152</text>
<text x="168.4" y="114.2">GND</text>
<text x="184.3" y="119.9">IC33A</text>
<text x="190.8" y="116.6">GND</text>
<text x="245.2" y="116.2">R170</text>
<text x="255" y="118.3">10n</text>
<text x="255" y="116.4">C154</text>
<text x="17.2" y="121.2">JP8-0R</text>
<text x="95" y="120.2">47n</text>
<text x="102.3" y="123.6">GND</text>
<text x="113.4" y="124">X12-2</text>
<text x="130.9" y="121.6">R165</text>
<text x="143.6" y="121.6">R166</text>
<text x="163.9" y="121.6">R167</text>
<text x="196.9" y="121.6">R168</text>
<text x="236.3" y="122.2">4K7</text>
<text x="236.3" y="120">R171</text>
<text x="69.3" y="128.7">GND</text>
<text x="92.5" y="126.9">SW2</text>
<text x="113.4" y="129.1">X12-1</text>
<text x="131.6" y="126.4">5K1</text>
<text x="144.3" y="126.4">5K1</text>
<text x="164.6" y="126.4">1K</text>
<text x="184.9" y="129.4">SN74LV1T34DBVR</text>
<text x="185.5" y="126.3">IC33B</text>
<text x="198.2" y="126.4">1K</text>
<text x="245.2" y="129.2">10K</text>
<text x="249.2" y="126.8">GND</text>
<text x="114.4" y="133.1">MC000006</text>
<text x="132.2" y="136.3">GND</text>
<text x="245.2" y="134">R172</text>
<text x="255" y="136.7">10n</text>
<text x="255" y="134.8">C155</text>
<text x="80.3" y="139.6">1301.9316</text>
<text x="183" y="138.2">GND</text>
<text x="104.9" y="144.6">GND</text>
<text x="249.2" y="147.1">GND</text>
<text x="99.8" y="154.1">+3V3</text>
<text x="37" y="160.6">IC34B</text>
<text x="64.9" y="160.6">IC34A</text>
<text x="13.8" y="164.6">X16-7</text>
<text x="96.6" y="166.9">IC34P</text>
<text x="107.7" y="166.5">C156</text>
<text x="37" y="173.9">SN74LVC2G02DCTR</text>
<text x="64.9" y="173.9">SN74LVC2G02DCTR</text>
<text x="107.7" y="169.1">100n</text>
<text x="99.8" y="180.2">GND</text>
</g>
<g font-size="2.5" fill="#800080">
<text x="123.9" y="58.2">Ch#1 NTC</text>
<text x="113.8" y="119.2">Input level: +2.5 ... 5.5 V</text>
</g>
<g font-size="2.5" fill="#800000">
<text x="11.6" y="181.5">Licensed under the TAPR Open Hardware License (www.tapr.org/OHL)</text>
<text x="11.6" y="184">More info at http://www.envox.hr/eez</text>
<text x="11.6" y="186.6">Repository: https://github.com/eez-open</text>
</g>
<g font-size="2.1" fill="#808080">
<text x="192.9" y="46.6">3</text>
<text x="196.7" y="47.7">Q</text>
<text x="204.5" y="47.7">TR</text>
<text x="210" y="46.6">2</text>
<text x="192.9" y="51.6">7</text>
<text x="196.7" y="52.8">DIS</text>
<text x="205.8" y="52.8">R</text>
<text x="212" y="51.6">4</text>
<text x="192.9" y="56.7">6</text>
<text x="196.7" y="57.8">THR</text>
<text x="204.3" y="57.8">CV</text>
<text x="210" y="56.7">5</text>
<text x="238.6" y="56.7">1</text>
<text x="253.2" y="56.7">4</text>
<text x="30.3" y="64.3">1</text>
<text x="192.9" y="61.8">8</text>
<text x="196.7" y="62.9">V+</text>
<text x="202.5" y="62.9">GND</text>
<text x="210" y="61.8">1</text>
<text x="238.6" y="61.8">2</text>
<text x="253.2" y="61.8">3</text>
<text x="30.3" y="69.4">2</text>
<text x="37.3" y="66.9">7</text>
<text x="92.5" y="70" transform="rotate(-90 92.5 70)">8</text>
<text x="30.3" y="82.1">5</text>
<text x="92.5" y="80.9" transform="rotate(-90 92.5 80.9)">4</text>
<text x="30.3" y="87.2">6</text>
<text x="37.3" y="84.7">3</text>
<text x="62.7" y="107.5">2</text>
<text x="219.2" y="103.5">X19-1</text>
<text x="35.4" y="110">7</text>
<text x="39.3" y="111.2">RESET</text>
<text x="55.5" y="108.6">VDD</text>
<text x="56.7" y="113.7">MR</text>
<text x="62.7" y="112.6">1</text>
<text x="219.2" y="113.7">X19-2</text>
<text x="35.4" y="115.1">5</text>
<text x="39.3" y="116.2">PFO</text>
<text x="55.9" y="118.8">WDI</text>
<text x="56.7" y="116.2">PFI</text>
<text x="62.7" y="115.1">4</text>
<text x="62.7" y="117.7">6</text>
<text x="181.4" y="118.2" transform="rotate(-90 181.4 118.2)">5</text>
<text x="35.4" y="120.2">8</text>
<text x="39.3" y="121.3">WDO</text>
<text x="55.3" y="123.9">GND</text>
<text x="62.7" y="122.7">3</text>
<text x="173.1" y="122.7">2</text>
<text x="189.1" y="122.7">4</text>
<text x="181.4" y="129.2" transform="rotate(-90 181.4 129.2)">3</text>
<text x="219.2" y="131.5">X19-3</text>
<text x="91.3" y="132.9">3</text>
<text x="91.3" y="135.4">4</text>
<text x="98.3" y="132.9">1</text>
<text x="98.3" y="135.4">2</text>
<text x="98.3" y="138">5</text>
<text x="219.2" y="141.6">X19-4</text>
<text x="97.5" y="161.4" transform="rotate(-90 97.5 161.4)">8</text>
<text x="35.4" y="163.4">5</text>
<text x="49.4" y="165.9">3</text>
<text x="63.3" y="163.4">1</text>
<text x="77.4" y="165.9">7</text>
<text x="35.4" y="168.5">6</text>
<text x="63.3" y="168.5">2</text>
<text x="97.5" y="172.3" transform="rotate(-90 97.5 172.3)">4</text>
</g>
<g font-size="2" fill="#f0f">
<text x="257.9" y="99.8">+3.3V 1</text>
<text x="256.1" y="102.3">A signal 2</text>
<text x="256.1" y="104.8">B signal 3</text>
<text x="259.4" y="107.4">Gnd 4</text>
</g>
<g font-size="1.8" fill="#008080">
<text x="36.5" y="31">AUX1_USET_IN</text>
<text x="87.3" y="31">AUX2_USET_IN</text>
<text x="226.7" y="33.6">CH1_VDD</text>
<text x="223.2" y="38.7">TEMP_FREQ1</text>
<text x="21.7" y="43.7">CH1_GND</text>
<text x="72.5" y="43.7">CH2_GND</text>
<text x="73.4" y="53.9">PWR_DIRECT</text>
<text x="260.8" y="56.4">BATT_NTC</text>
<text x="133.5" y="61.5">NTC_IN</text>
<text x="14.1" y="69.1">PWRDIR</text>
<text x="133.5" y="71.7">CH1_GND</text>
<text x="224" y="71.7">CH1_GND</text>
<text x="73.1" y="76.8">PWR_SSTART</text>
<text x="14.1" y="81.8">PWRSS</text>
<text x="14.7" y="109.8">RESET</text>
<text x="262.1" y="112.3">ENC_A</text>
<text x="69.6" y="117.4">WATCHDOG</text>
<text x="203.5" y="122.5">EXT_TRIG</text>
<text x="262.1" y="130.1">ENC_B</text>
<text x="61.5" y="155.5">SYNC2</text>
<text x="21.7" y="165.6">SYNC_MASTER</text>
<text x="84.3" y="165.6">SYNC1</text>
</g>
<g font-size="1.8" fill="#808080">
<text x="94.7" y="72.3" transform="rotate(-90 94.7 72.3)">VDD</text>
<text x="94.7" y="80.7" transform="rotate(-90 94.7 80.7)">VSS</text>
<text x="183.6" y="120.6" transform="rotate(-90 183.6 120.6)">VDD</text>
<text x="183.6" y="128.9" transform="rotate(-90 183.6 128.9)">VSS</text>
<text x="99.8" y="163.7" transform="rotate(-90 99.8 163.7)">VDD</text>
<text x="99.8" y="172.1" transform="rotate(-90 99.8 172.1)">VSS</text>
</g>
</svg>
